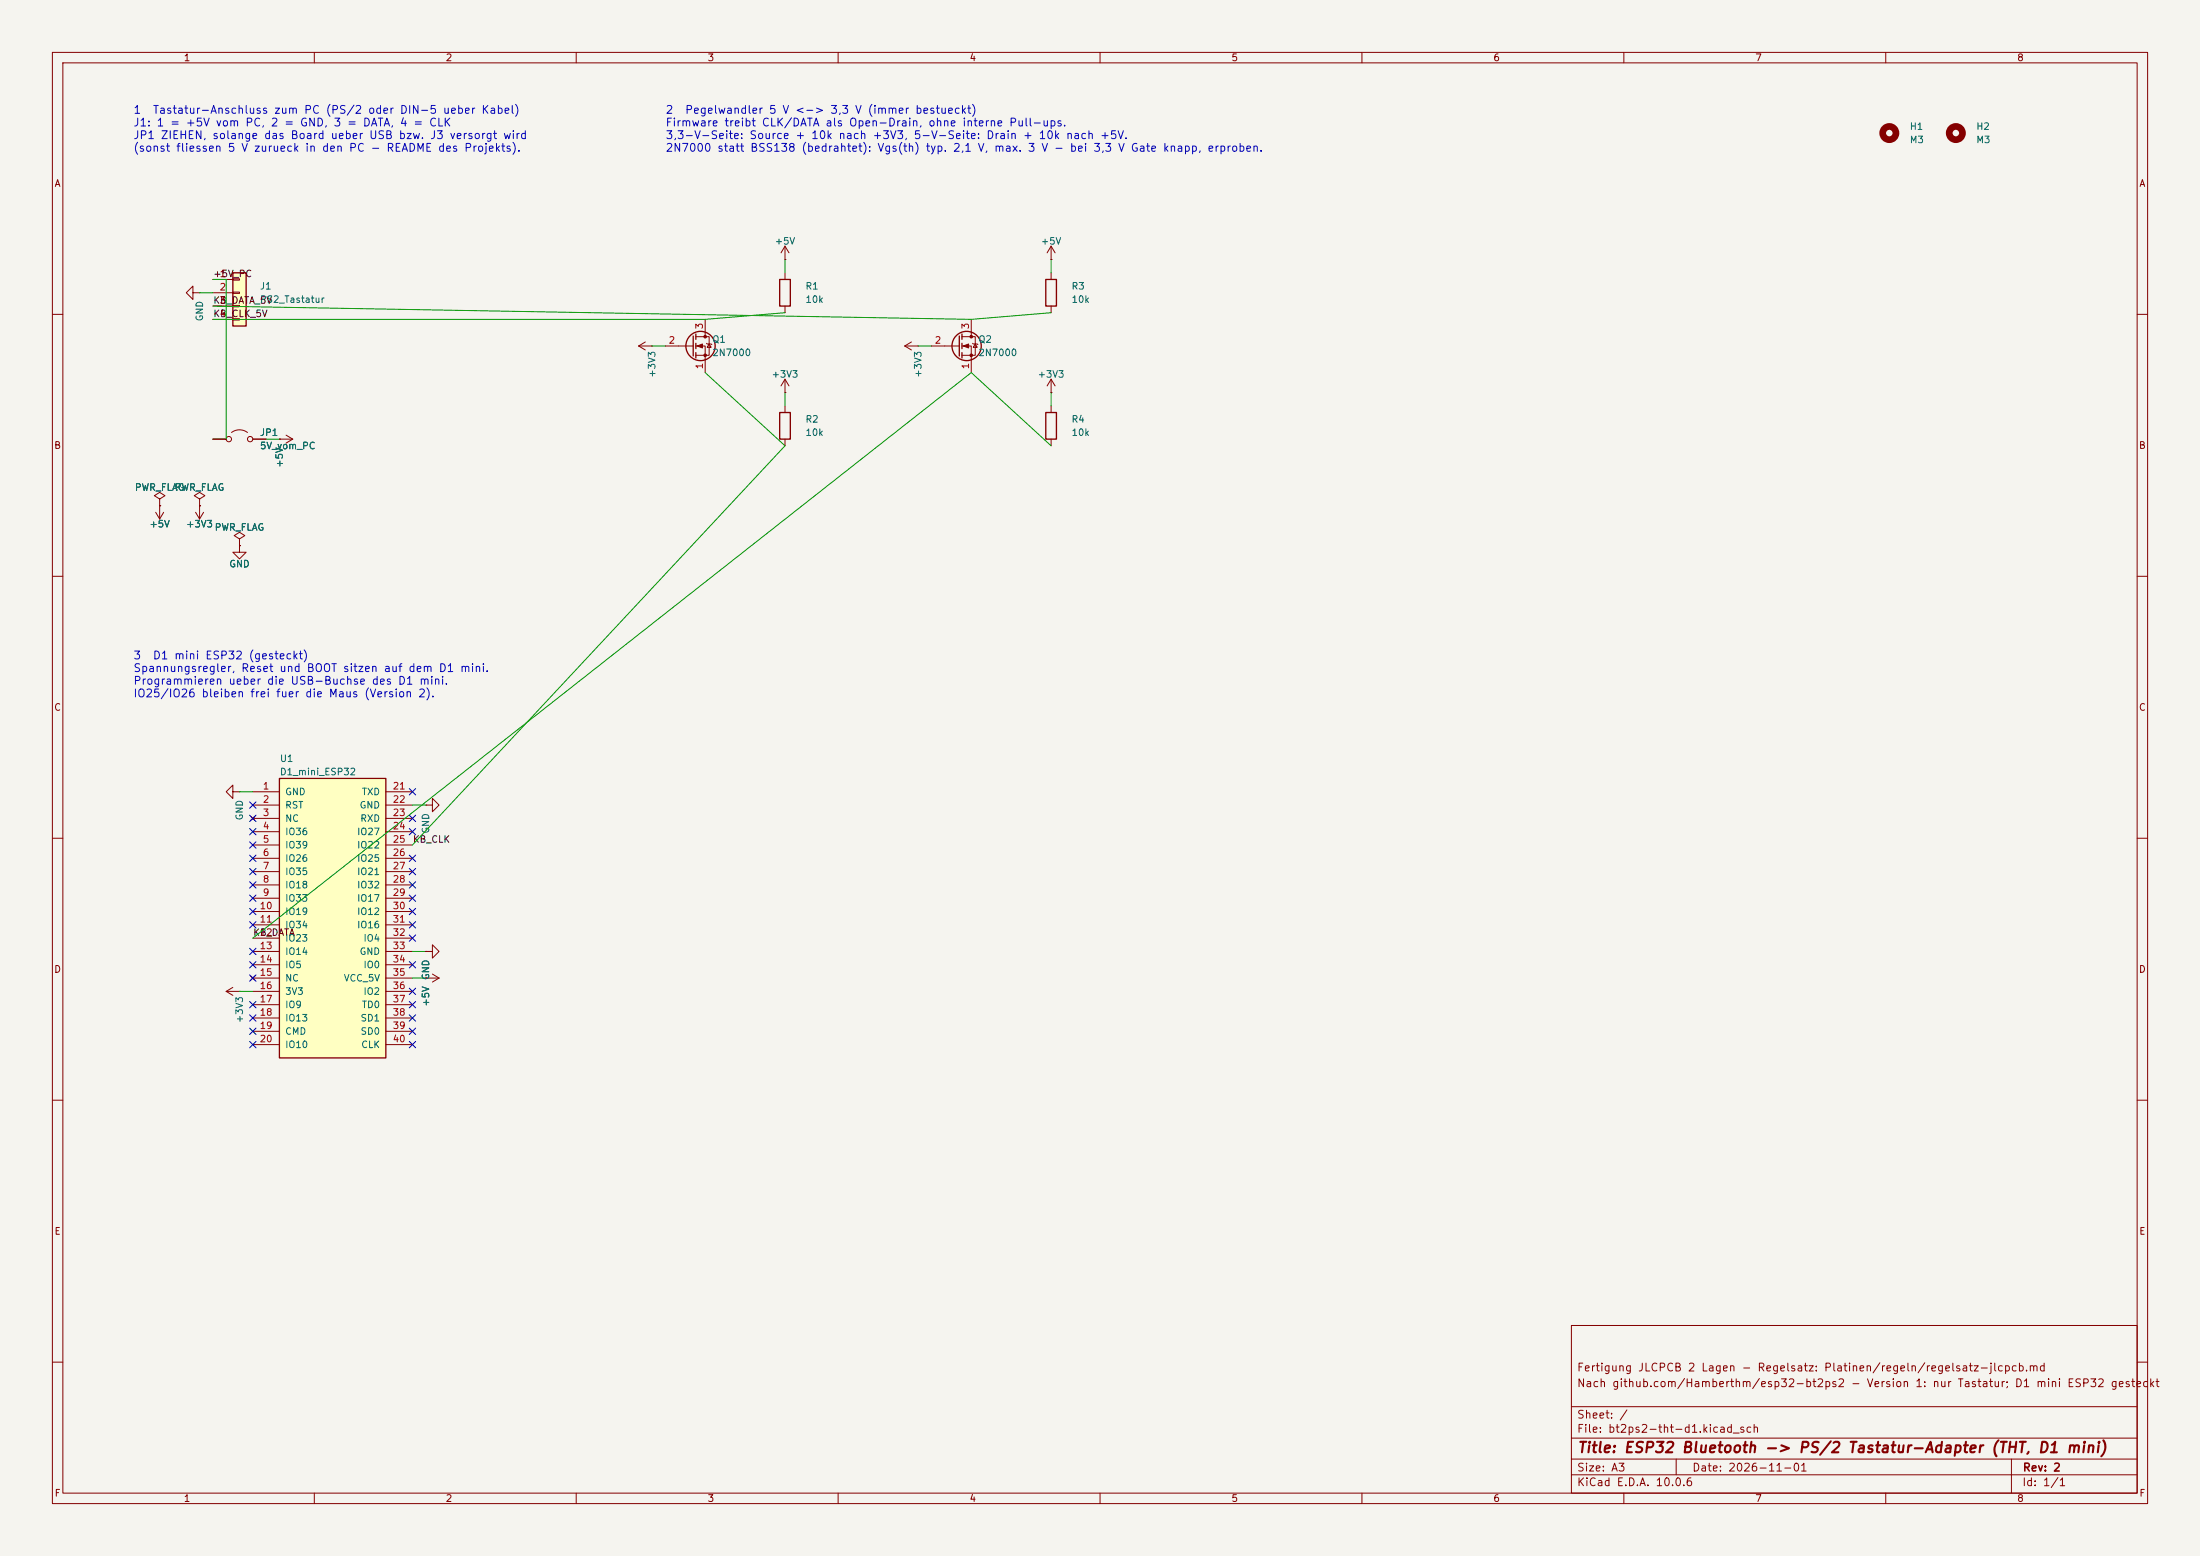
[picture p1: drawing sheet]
<svg xmlns="http://www.w3.org/2000/svg" width="420mm" height="297mm" viewBox="0 0 420 297" stroke-linecap="round" stroke-linejoin="round" font-family="sans-serif">
<path d="M0 0h420v297h-420z" fill="#f5f4ef" stroke="#f5f4ef" stroke-width=".19"/>
<g fill="none" stroke="#840000" stroke-width=".19">
<path d="M10 10h400v277h-400zM12 12h396v273h-396zM60 10v2M110 10v2M160 10v2M210 10v2M260 10v2M310 10v2M360 10v2M36.8 55.9v-1.3l-1.2 1.3 1.2 1.3v-1.3h1.3M38.1 55.9h.1M149.9 52.1v1.2"/>
<path d="M149.9 58.4v1.3M200.7 49.5h.1M200.7 47v2.5M200.7 52.1v1.2M200.7 58.4v1.3M200.7 47l-.8 1.3M200.7 47l.7 1.3M10 60h2M127 66h5.3M132.8 64.3h2.6v3.5h-2.6M132.8 66h1.8v5.1M134.6 61v3.3"/>
<path d="M134.9 65.5l1 .3M135.4 65.7l.4 .6h-.8zM149.9 77.5v1.2M172.7 66l1.3 .8M172.7 66h2.6M174 65.3l-1.3 .7M175.3 66h.1M177.8 66h5.3M183.6 64.3h2.6v3.5h-2.6M183.6 66h1.8v5.1M185.4 61v3.3M185.7 65.5l1 .3"/>
<path d="M186.2 65.7l.4 .6h-.8zM200.7 74.9h.1M200.7 72.4v2.5M200.7 77.5v1.2M200.7 72.4l-.8 1.3M200.7 72.4l.7 1.3M408 60h2M29.7 97.8l.8 1.3M30.5 96.5h.1M30.5 95.3l1-.7-1-.6-1 .6 1 .7v1.2M30.5 96.5v2.6M31.2 97.8l-.7 1.3"/>
<path d="M37.3 97.8l.8 1.3M38.1 95.3l1-.7-1-.6-1 .6 1 .7v1.2M38.1 96.5h.1M38.1 96.5v2.6M38.9 97.8l-.8 1.3M40.6 83.8h2.6M44.2 82.6a2.54 2.54 0 0 1 3 0M48.3 83.8h2.5M53.3 83.8h.1M53.3 83.8h2.6M54.6 83.1l1.3 .7M55.9 83.8l-1.3 .8"/>
<path d="M149.9 83.8v1.3M200.7 83.8v1.3M10 110h2M45.7 102.9l1-.7-1-.6-1 .6 1 .7v1.2M45.7 104.1h.1M45.7 104.1v1.3h1.3l-1.3 1.3-1.3-1.3h1.3M408 110h2M10 160h2M81.3 153.7h1.2v-1.3l1.3 1.3-1.3 1.2v-1.2M81.3 153.7h.1M408 160h2M10 210h2"/>
<path d="M408 210h2M300 253h108v32h-108zM10 260h2M300 278.5h108M300 274.5h108M300 268.5h108M320 278.5v3M384 278.5v6.5M408 260h2M60 285v2M110 285v2M160 285v2"/>
<path d="M210 285v2M260 285v2M300 281.5h108M310 285v2M360 285v2"/>
<circle cx="43.7" cy="83.8" r=".51"/>
<circle cx="47.8" cy="83.8" r=".51"/>
</g>
<g fill="none" stroke="#840000" stroke-width=".25">
<path d="M148.8 53.3h2.1v5.1h-2.1zM199.6 53.3h2.1v5.1h-2.1zM132.3 64.1v3.8M132.8 63.8v1M132.8 65.5v1M132.8 67.3v1M148.8 78.7h2.1v5.1h-2.1zM183.1 64.1v3.8M183.6 63.8v1M183.6 65.5v1M183.6 67.3v1M199.6 78.7h2.1v5.1h-2.1z"/>
<circle cx="133.7" cy="66" r="2.79"/>
<circle cx="184.5" cy="66" r="2.79"/>
</g>
<g fill="none" stroke="#840000" stroke-width="1.3">
<circle cx="360.7" cy="25.4" r="1.27"/>
<circle cx="373.4" cy="25.4" r="1.27"/>
</g>
<g fill="#840000" stroke="#840000" stroke-width=".19">
<path d="M183.9 66l1-.3v.7z"/>
<path d="M133.1 66l1-.3v.7z"/>
<circle cx="185.4" cy="64.3" r=".25"/>
<circle cx="185.4" cy="67.8" r=".25"/>
<circle cx="134.6" cy="64.3" r=".25"/>
<circle cx="134.6" cy="67.8" r=".25"/>
</g>
<path d="M44.4 52.1h2.6v10.1h-2.6z" fill="#ffffc2"/>
<path d="M44.4 52.1h2.6v10.1h-2.6z" fill="none" stroke="#840000" stroke-width=".25"/>
<g fill="none" stroke="#840000" stroke-width=".19">
<path d="M40.6 53.3h3.8M40.6 55.9h3.8M40.6 58.4h3.8M44.4 53.2h1.3v.3h-1.3zM44.4 55.8h1.3v.2h-1.3zM44.4 58.3h1.3v.2h-1.3zM149.9 49.5h.1M149.9 47v2.5M149.9 47l-.8 1.3M149.9 47l.7 1.3M40.6 61h3.8M44.4 60.8h1.3v.3h-1.3z"/>
<path d="M149.9 74.9h.1M149.9 72.4l-.8 1.3M149.9 72.4l.7 1.3M149.9 72.4v2.5M43.2 189.2l1.2 .8M43.2 189.2h2.5M44.4 188.5l-1.2 .7M45.7 189.2h.1"/>
</g>
<path d="M53.3 148.6h20.4v53.3h-20.4z" fill="#ffffc2"/>
<path d="M53.3 148.6h20.4v53.3h-20.4z" fill="none" stroke="#840000" stroke-width=".25"/>
<g fill="none" stroke="#840000" stroke-width=".19">
<path d="M121.9 66l1.3 .8M121.9 66h2.6M123.2 65.3l-1.3 .7M124.5 66h.1M30.5 96.5h.1M38.1 96.5h.1M40.6 83.8h2.6M48.3 83.8h2.5M53.3 83.8h.1M45.7 104.1h.1M44.4 151.1v-1.2l-1.2 1.2 1.2 1.3v-1.3h1.3M45.7 151.1h.1"/>
<path d="M47.9 155.8l.7 .8M48.3 151.1h5M48.3 153.7h5M48.3 156.2h5M48.3 158.8h5M48.6 155.8l-.7 .8M73.7 151.1h5M73.7 153.7h5M73.7 156.2h5M73.7 158.8h5M48.3 161.3h5M48.3 163.8h5"/>
<path d="M48.3 166.4h5M48.3 168.9h5M48.3 171.5h5M48.3 174h5M48.3 176.5h5M48.3 179.1h5M73.7 161.3h5M73.7 163.8h5M73.7 166.4h5M73.7 168.9h5M73.7 171.5h5M73.7 174h5"/>
<path d="M73.7 176.5h5M73.7 179.1h5M47.9 186.3l.7 .8M48.3 181.6h5M48.3 184.2h5M48.3 186.7h5M48.3 189.2h5M48.3 191.8h5M48.3 194.3h5M48.3 196.9h5M48.3 199.4h5M48.6 186.3l-.7 .8"/>
<path d="M73.7 181.6h5M73.7 184.2h5M73.7 186.7h5M73.7 189.2h5M73.7 191.8h5M73.7 194.3h5M73.7 196.9h5M73.7 199.4h5M81.3 186.7h.1M81.3 181.6h1.2v-1.3l1.3 1.3-1.3 1.3v-1.3M81.3 181.6h.1M81.3 186.7h2.5"/>
<path d="M82.5 185.9l1.3 .8M83.8 186.7l-1.3 .8"/>
</g>
<g fill="none" stroke="#009600" stroke-width=".19">
<path d="M38.1 55.9h2.5M40.6 53.3h2.6v30.5h-2.6M40.6 58.4l144.8 2.6 15.3-1.3M149.9 49.5v2.6M149.9 59.7l-15.3 1.3h-94M200.7 49.5v2.6M124.5 66h2.5M134.6 71.1l15.3 14-71.2 76.2M149.9 74.9v2.6M175.3 66h2.5M200.7 74.9v2.6M50.8 83.8h2.5"/>
<path d="M200.7 85.1l-15.3-14-137.1 108M45.7 151.1h2.6M78.7 153.7h2.6M45.7 189.2h2.6M78.7 186.7h2.6M78.7 181.6h2.6"/>
</g>
<g fill="none" stroke="#000084" stroke-width=".19">
<path d="M47.7 158.1l1.2 1.3M47.7 155.6l1.2 1.2M47.7 153.1l1.2 1.2M48.9 158.1l-1.2 1.3M48.9 155.6l-1.2 1.2M48.9 153.1l-1.2 1.2M78.1 155.6l1.2 1.2M78.1 158.1l1.2 1.3M78.1 150.5l1.2 1.2M79.3 155.6l-1.2 1.2M79.3 158.1l-1.2 1.3M79.3 150.5l-1.2 1.2"/>
<path d="M47.7 165.8l1.2 1.2M47.7 163.2l1.2 1.2M47.7 168.3l1.2 1.2M47.7 170.8l1.2 1.3M47.7 160.7l1.2 1.2M47.7 173.4l1.2 1.2M47.7 175.9l1.2 1.2M48.9 165.8l-1.2 1.2M48.9 163.2l-1.2 1.2M48.9 168.3l-1.2 1.2M48.9 170.8l-1.2 1.3M48.9 160.7l-1.2 1.2"/>
<path d="M48.9 173.4l-1.2 1.2M48.9 175.9l-1.2 1.2M78.1 165.8l1.2 1.2M78.1 168.3l1.2 1.2M78.1 170.8l1.2 1.3M78.1 173.4l1.2 1.2M78.1 163.2l1.2 1.2M78.1 175.9l1.2 1.2M78.1 178.5l1.2 1.2M79.3 165.8l-1.2 1.2M79.3 168.3l-1.2 1.2M79.3 170.8l-1.2 1.3"/>
<path d="M79.3 173.4l-1.2 1.2M79.3 163.2l-1.2 1.2M79.3 175.9l-1.2 1.2M79.3 178.5l-1.2 1.2M47.7 191.2l1.2 1.2M47.7 193.7l1.2 1.2M47.7 196.2l1.2 1.3M47.7 186.1l1.2 1.2M47.7 181l1.2 1.2M47.7 183.5l1.2 1.3M47.7 198.8l1.2 1.2M48.9 191.2l-1.2 1.2"/>
<path d="M48.9 193.7l-1.2 1.2M48.9 196.2l-1.2 1.3M48.9 198.8l-1.2 1.2M48.9 186.1l-1.2 1.2M48.9 181l-1.2 1.2M48.9 183.5l-1.2 1.3M78.1 198.8l1.2 1.2M78.1 196.2l1.2 1.3M78.1 193.7l1.2 1.2M78.1 191.2l1.2 1.2M78.1 183.5l1.2 1.3M78.1 188.6l1.2 1.2"/>
<path d="M79.3 198.8l-1.2 1.2M79.3 196.2l-1.2 1.3M79.3 193.7l-1.2 1.2M79.3 191.2l-1.2 1.2M79.3 183.5l-1.2 1.3M79.3 188.6l-1.2 1.2"/>
</g>
<text font-size="2" fill="#840000" x="301" y="277.8">Title: ESP32 Bluetooth -&gt; PS/2 Tastatur-Adapter (THT, D1 mini)</text>
<g font-size="1.5" fill="#0000c2">
<text x="25.4" y="22.1">1</text>
<text x="29.1" y="22.1">Tastatur-Anschluss zum PC (PS/2 oder DIN-5 ueber Kabel)</text>
<text x="127" y="22.1">2</text>
<text x="130.7" y="22.1">Pegelwandler 5 V &lt;-&gt; 3,3 V (immer bestueckt)</text>
<text x="25.4" y="24.5">J1: 1 = +5V vom PC, 2 = GND, 3 = DATA, 4 = CLK</text>
<text x="25.4" y="26.9">JP1 ZIEHEN, solange das Board ueber USB bzw. J3 versorgt wird</text>
<text x="25.4" y="29.3">(sonst fliessen 5 V zurueck in den PC - README des Projekts).</text>
<text x="127" y="24.5">Firmware treibt CLK/DATA als Open-Drain, ohne interne Pull-ups.</text>
<text x="127" y="26.9">3,3-V-Seite: Source + 10k nach +3V3, 5-V-Seite: Drain + 10k nach +5V.</text>
<text x="127" y="29.3">2N7000 statt BSS138 (bedrahtet): Vgs(th) typ. 2,1 V, max. 3 V - bei 3,3 V Gate knapp, erproben.</text>
<text x="25.4" y="126.2">3</text>
<text x="25.4" y="128.6">Spannungsregler, Reset und BOOT sitzen auf dem D1 mini.</text>
<text x="25.4" y="131.1">Programmieren ueber die USB-Buchse des D1 mini.</text>
<text x="29.1" y="126.2">D1 mini ESP32 (gesteckt)</text>
<text x="25.4" y="133.5">IO25/IO26 bleiben frei fuer die Maus (Version 2).</text>
</g>
<g font-size="1.5" fill="#840000">
<text x="300.9" y="262.1">Fertigung JLCPCB 2 Lagen - Regelsatz: Platinen/regeln/regelsatz-jlcpcb.md</text>
<text x="300.9" y="265.1">Nach github.com/Hamberthm/esp32-bt2ps2 - Version 1: nur Tastatur; D1 mini ESP32 gesteckt</text>
<text x="300.9" y="273.8">File: bt2ps2-tht-d1.kicad_sch</text>
<text x="300.9" y="271.1">Sheet: /</text>
<text x="300.9" y="281.2">Size: A3</text>
<text x="322.9" y="281.2">Date: 2026-11-01</text>
<text x="386" y="281.2">Rev: 2</text>
<text x="300.9" y="284">KiCad E.D.A. 10.0.6</text>
<text x="385.9" y="284">Id: 1/1</text>
</g>
<g font-size="1.3" fill="#840000">
<text x="35" y="12">1</text>
<text x="85" y="12">2</text>
<text x="135" y="12">3</text>
<text x="185" y="12">4</text>
<text x="235" y="12">5</text>
<text x="285" y="12">6</text>
<text x="335" y="12">7</text>
<text x="385" y="12">8</text>
<text x="10.3" y="36">A</text>
<text x="408.3" y="36">A</text>
<text x="10.2" y="86">B</text>
<text x="408.2" y="86">B</text>
<text x="10.2" y="136">C</text>
<text x="408.2" y="136">C</text>
<text x="10.2" y="186">D</text>
<text x="408.2" y="186">D</text>
<text x="10.3" y="236">E</text>
<text x="408.3" y="236">E</text>
<text x="10.3" y="286">F</text>
<text x="35" y="287">1</text>
<text x="85" y="287">2</text>
<text x="135" y="287">3</text>
<text x="185" y="287">4</text>
<text x="235" y="287">5</text>
<text x="285" y="287">6</text>
<text x="335" y="287">7</text>
<text x="385" y="287">8</text>
<text x="408.3" y="286">F</text>
</g>
<g font-size="1.3" fill="#006464">
<text x="364.5" y="25.1">H1</text>
<text x="364.5" y="27.6">M3</text>
<text x="377.2" y="25.1">H2</text>
<text x="377.2" y="27.6">M3</text>
<text x="147.8" y="47">+5V</text>
<text x="198.6" y="47">+5V</text>
<text x="49.5" y="55.6">J1</text>
<text x="49.5" y="58.1">PS2_Tastatur</text>
<text x="153.7" y="55.6">R1</text>
<text x="153.7" y="58.1">10k</text>
<text x="204.5" y="55.6">R3</text>
<text x="204.5" y="58.1">10k</text>
<text x="39.1" y="61.4" transform="rotate(-90 39.1 61.4)">GND</text>
<text x="135.9" y="65.7">Q1</text>
<text x="186.7" y="65.7">Q2</text>
<text x="135.9" y="68.3">2N7000</text>
<text x="186.7" y="68.3">2N7000</text>
<text x="125.4" y="72.2" transform="rotate(-90 125.4 72.2)">+3V3</text>
<text x="147.2" y="72.4">+3V3</text>
<text x="176.2" y="72.2" transform="rotate(-90 176.2 72.2)">+3V3</text>
<text x="198" y="72.4">+3V3</text>
<text x="49.5" y="83.5">JP1</text>
<text x="153.7" y="81">R2</text>
<text x="153.7" y="83.5">10k</text>
<text x="204.5" y="81">R4</text>
<text x="204.5" y="83.5">10k</text>
<text x="49.5" y="86.1">5V_vom_PC</text>
<text x="54.3" y="89.4" transform="rotate(-90 54.3 89.4)">+5V</text>
<text x="25.6" y="94">PWR_FLAG</text>
<text x="33.3" y="94">PWR_FLAG</text>
<text x="28.4" y="101">+5V</text>
<text x="35.4" y="101">+3V3</text>
<text x="40.9" y="101.6">PWR_FLAG</text>
<text x="43.7" y="108.6">GND</text>
<text x="53.3" y="145.7">U1</text>
<text x="53.3" y="148.3">D1_mini_ESP32</text>
<text x="54.3" y="152.1">GND</text>
<text x="54.3" y="154.6">RST</text>
<text x="68.5" y="154.6">GND</text>
<text x="69" y="152.1">TXD</text>
<text x="46.7" y="156.7" transform="rotate(-90 46.7 156.7)">GND</text>
<text x="54.3" y="157.2">NC</text>
<text x="54.3" y="159.7">IO36</text>
<text x="68.1" y="159.7">IO27</text>
<text x="68.7" y="157.2">RXD</text>
<text x="82.2" y="159.2" transform="rotate(-90 82.2 159.2)">GND</text>
<text x="54.3" y="162.3">IO39</text>
<text x="54.3" y="164.8">IO26</text>
<text x="54.3" y="167.3">IO35</text>
<text x="68.1" y="162.3">IO22</text>
<text x="68.1" y="164.8">IO25</text>
<text x="68.1" y="167.3">IO21</text>
<text x="54.3" y="169.9">IO18</text>
<text x="54.3" y="172.4">IO33</text>
<text x="68.1" y="169.9">IO32</text>
<text x="68.1" y="172.4">IO17</text>
<text x="54.3" y="175">IO19</text>
<text x="54.3" y="177.5">IO34</text>
<text x="68.1" y="175">IO12</text>
<text x="68.1" y="177.5">IO16</text>
<text x="54.3" y="180">IO23</text>
<text x="54.3" y="182.6">IO14</text>
<text x="54.3" y="185.1">IO5</text>
<text x="68.5" y="182.6">GND</text>
<text x="69.3" y="180">IO4</text>
<text x="69.3" y="185.1">IO0</text>
<text x="54.3" y="187.7">NC</text>
<text x="54.3" y="190.2">3V3</text>
<text x="65.5" y="187.7">VCC_5V</text>
<text x="69.3" y="190.2">IO2</text>
<text x="82.2" y="187.2" transform="rotate(-90 82.2 187.2)">GND</text>
<text x="46.7" y="195.4" transform="rotate(-90 46.7 195.4)">+3V3</text>
<text x="54.3" y="192.7">IO9</text>
<text x="54.3" y="195.3">IO13</text>
<text x="54.3" y="197.8">CMD</text>
<text x="68.7" y="195.3">SD1</text>
<text x="68.7" y="197.8">SD0</text>
<text x="69" y="192.7">TD0</text>
<text x="82.2" y="192.3" transform="rotate(-90 82.2 192.3)">+5V</text>
<text x="54.3" y="200.4">IO10</text>
<text x="68.8" y="200.4">CLK</text>
</g>
<g font-size="1.3" fill="#0f0f0f">
<text x="40.6" y="53.2">+5V_PC</text>
<text x="40.6" y="58.3">KB_DATA_5V</text>
<text x="40.6" y="60.8">KB_CLK_5V</text>
<text x="78.7" y="161.2">KB_CLK</text>
<text x="48.2" y="178.9">KB_DATA</text>
</g>
<g font-size="1.3" fill="#a90000">
<text x="41.8" y="53.2">1</text>
<text x="41.8" y="55.7">2</text>
<text x="41.8" y="58.3">3</text>
<text x="41.8" y="60.8">4</text>
<text x="127.5" y="65.9">2</text>
<text x="134.5" y="63" transform="rotate(-90 134.5 63)">3</text>
<text x="178.3" y="65.9">2</text>
<text x="185.3" y="63" transform="rotate(-90 185.3 63)">3</text>
<text x="134.5" y="70.6" transform="rotate(-90 134.5 70.6)">1</text>
<text x="185.3" y="70.6" transform="rotate(-90 185.3 70.6)">1</text>
<text x="50.1" y="151">1</text>
<text x="50.1" y="153.5">2</text>
<text x="74.9" y="151">21</text>
<text x="74.9" y="153.5">22</text>
<text x="50.1" y="156.1">3</text>
<text x="50.1" y="158.6">4</text>
<text x="50.1" y="161.2">5</text>
<text x="74.9" y="156.1">23</text>
<text x="74.9" y="158.6">24</text>
<text x="74.9" y="161.2">25</text>
<text x="50.1" y="163.7">6</text>
<text x="50.1" y="166.2">7</text>
<text x="74.9" y="163.7">26</text>
<text x="74.9" y="166.2">27</text>
<text x="49.5" y="173.9">10</text>
<text x="50.1" y="168.8">8</text>
<text x="50.1" y="171.3">9</text>
<text x="74.9" y="168.8">28</text>
<text x="74.9" y="171.3">29</text>
<text x="74.9" y="173.9">30</text>
<text x="49.5" y="176.4">11</text>
<text x="49.5" y="178.9">12</text>
<text x="74.9" y="176.4">31</text>
<text x="74.9" y="178.9">32</text>
<text x="49.5" y="181.5">13</text>
<text x="49.5" y="184">14</text>
<text x="74.9" y="181.5">33</text>
<text x="74.9" y="184">34</text>
<text x="49.5" y="186.6">15</text>
<text x="49.5" y="189.1">16</text>
<text x="49.5" y="191.6">17</text>
<text x="74.9" y="186.6">35</text>
<text x="74.9" y="189.1">36</text>
<text x="74.9" y="191.6">37</text>
<text x="49.5" y="194.2">18</text>
<text x="49.5" y="196.7">19</text>
<text x="74.9" y="194.2">38</text>
<text x="74.9" y="196.7">39</text>
<text x="49.5" y="199.3">20</text>
<text x="74.9" y="199.3">40</text>
</g>
</svg>
